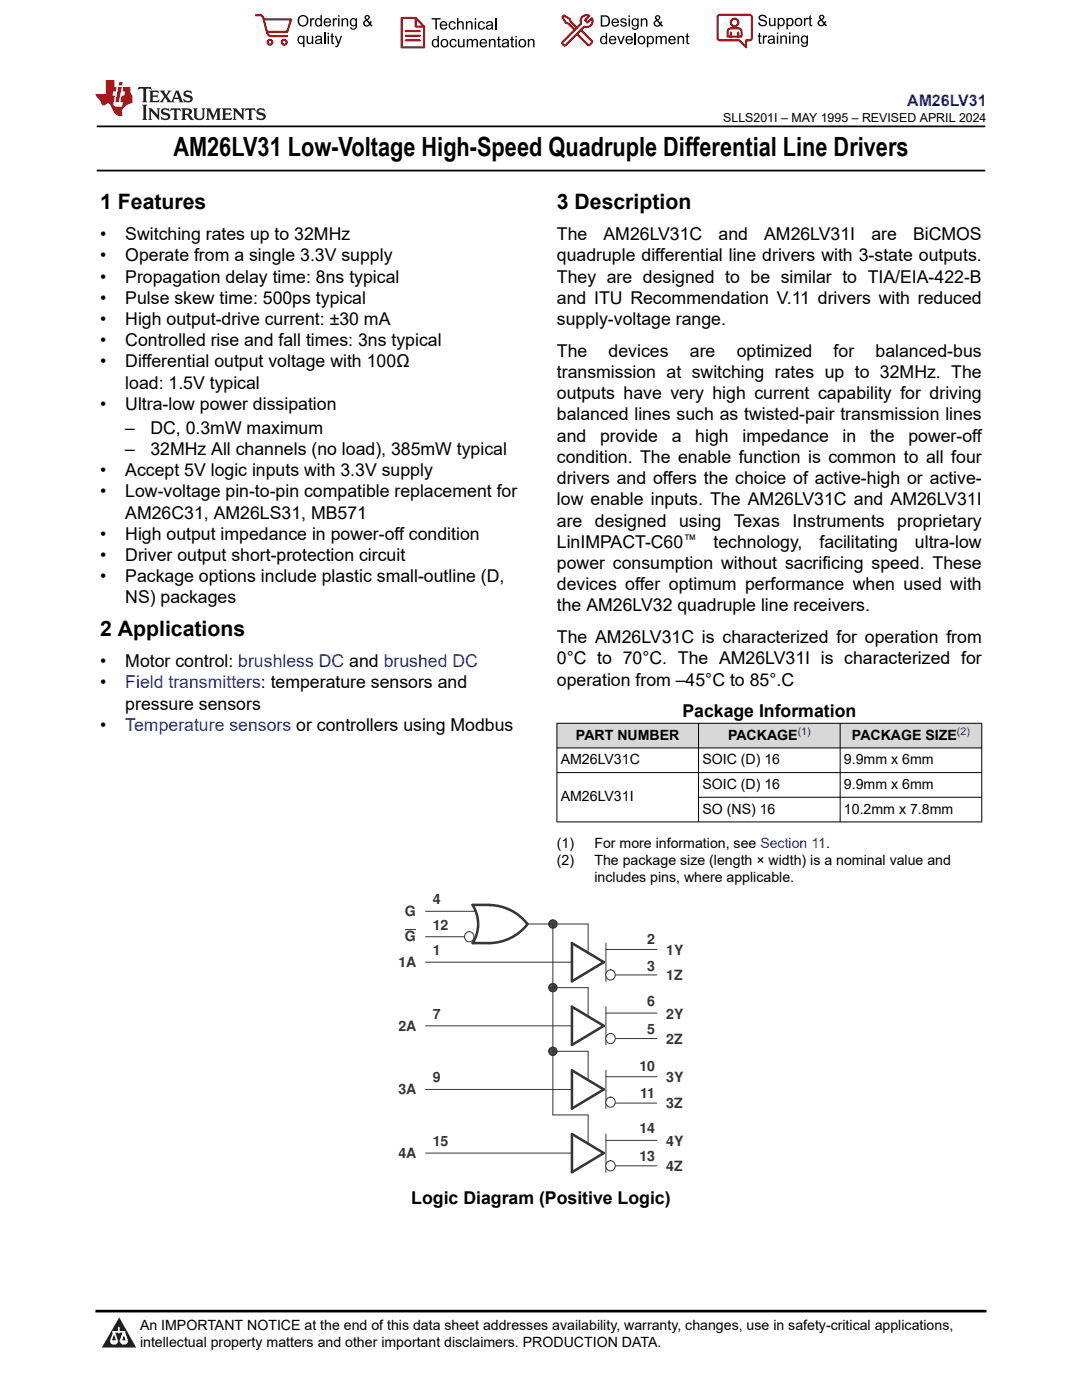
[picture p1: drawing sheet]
<svg xmlns="http://www.w3.org/2000/svg" width="216mm" height="279mm" viewBox="0 0 216 279" stroke-linecap="round" stroke-linejoin="round" font-family="sans-serif">
<path d="M19.3 25.2h177.3M19.3 34h177.3" fill="none" stroke="#000" stroke-width=".35"/>
<g fill="#d8d8d8">
<path d="M111.1 144.3h84.8v5h-84.8z" fill-rule="evenodd"/>
<path d="M111.2 144.4h28.1v4.8h-28.1z" fill-rule="evenodd"/>
<path d="M139.4 144.4h28.2v4.8h-28.2z" fill-rule="evenodd"/>
<path d="M167.7 144.4h28.1v4.8h-28.1z" fill-rule="evenodd"/>
</g>
<path d="M111.1 144.3h84.9M111.1 149.3h84.9M111.1 154.2h84.9M111.1 144.3v19.8M139.4 144.3v19.8M139.4 159.1h56.6M167.6 144.3v19.8M195.9 144.3v19.8M196 164h-84.9" fill="none" stroke="#000" stroke-width=".2"/>
<g fill="none" stroke="#373435" stroke-width=".2">
<path d="M80.8 185.6h2.2M84.9 192h29.2M84.9 186.9h9.1M84.9 181.9h10M105.2 184.4h12.2v5.8M109.9 196.5l-.2 .1M109.9 183.8l-.2 .1M110.2 196.3l-.6 .7M110.2 183.6l-.6 .7M110.3 184.4v38.1h7.1v5.8M110.3 197.1h7.1v5.8M110.5 196.3l-.9 1"/>
<path d="M110.5 183.6l-.9 1M110.6 196.4l-1 1.1M110.6 183.7l-1 1.1M110.8 196.5l-1.1 1M110.8 183.8l-1.1 1M110.9 196.6l-1.1 1.1M110.9 183.9l-1.1 1.1M111 196.7l-1 1.1M111 184l-1 1.1M111.1 197.4l-.5 .5M111.1 197.1l-.8 .8M111.1 196.9l-1 1"/>
<path d="M111.1 184.7l-.5 .5M111.1 184.4l-.8 .8M111.1 184.2l-1 1M120.9 188.2v7.6M120.9 189.5h10.2M121.9 194.6h9.2M84.9 217.4h29.2M84.9 204.7h29.2M109.9 209.2l-.2 .1M110.2 209l-.6 .7M110.3 209.8h7.1v5.8M110.5 209l-.9 1"/>
<path d="M110.6 209.1l-1 1.1M110.8 209.2l-1.1 1M110.9 209.3l-1.1 1.1M111 209.4l-1 1.1M111.1 210.1l-.5 .5M111.1 209.8l-.8 .8M111.1 209.6l-1 1M120.9 200.9v7.6M120.9 213.6v7.6M120.9 214.9h10.2M120.9 202.2h10.2M121.9 207.3h9.2"/>
<path d="M84.9 230.1h29.2M120.9 227.6h10.2M120.9 226.3v7.6M121.9 220.1h9.2M121.9 232.7h9.2"/>
<circle cx="110.3" cy="197.1" r=".84"/>
<circle cx="110.3" cy="184.4" r=".84"/>
<circle cx="110.3" cy="197.1" r=".76"/>
<circle cx="110.3" cy="184.4" r=".76"/>
<circle cx="110.3" cy="209.8" r=".84"/>
<circle cx="110.3" cy="209.8" r=".76"/>
</g>
<path d="M94.3 180.6a7.1 7.1 0 0 1 0 7.6 15.1 15.1 0 0 0 6.8-.7 9.7 9.7 0 0 0 4.2-3.1 9.7 9.7 0 0 0-7.6-3.8M94.3 180.6h3.4M120.5 192l-6.4-3.8v7.6M114.1 200.9l6.4 3.8-6.4 3.8zM114.1 213.6l6.4 3.8-6.4 3.8zM114.1 226.3l6.4 3.8-6.4 3.8z" fill="none" stroke="#373435" stroke-width=".51"/>
<circle cx="121.9" cy="194.5" r=".98" fill="#fefefe"/>
<circle cx="121.9" cy="194.5" r=".98" fill="none" stroke="#373435" stroke-width=".2"/>
<circle cx="121.9" cy="207.2" r=".98" fill="#fefefe"/>
<circle cx="121.9" cy="207.2" r=".98" fill="none" stroke="#373435" stroke-width=".2"/>
<circle cx="121.9" cy="219.9" r=".98" fill="#fefefe"/>
<circle cx="121.9" cy="219.9" r=".98" fill="none" stroke="#373435" stroke-width=".2"/>
<circle cx="121.9" cy="232.6" r=".98" fill="#fefefe"/>
<circle cx="121.9" cy="232.6" r=".98" fill="none" stroke="#373435" stroke-width=".2"/>
<circle cx="93.7" cy="186.9" r=".98" fill="#fefefe"/>
<circle cx="93.7" cy="186.9" r=".98" fill="none" stroke="#373435" stroke-width=".2"/>
<path d="M120.5 192l-6.4 3.8" fill="none" stroke="#373435" stroke-width=".51"/>
<path d="M0 0h215.9v23.8h-215.9z" fill-rule="evenodd" fill="#fff"/>
<path d="M27.7 17.4l-.2 .6 .5-.3h.6v.1v2.2l-.2 .4h1l-.2-.4v-2.2v-.1h.5l.5 .3-.1-.6zM29.8 18.1l.2 .4v1.5l-.2 .4h1.9l.1-.6a1.08 1.08 0 0 1-1.3 .2v-.7h.6l.4 .2v-.6l-.4 .2h-.6v-.6l.2-.1a1 1 0 0 1 1 .2l-.1-.5zM31.8 18.1l1 1.1-1 1.2h.9l-.2-.2 .4-.7 .5 .7-.2 .2h1.6l-.2-.2 .1-.4h1l.1 .4-.1 .2h.9l-.2-.3-.8-2h-.5l-1 2.2-.8-1.1 .9-1.1h-.8l.2 .2-.5 .7-.3-.7 .1-.2zM35.2 18.5l.4 1h-.8zM36.8 18.2a.65 .65 0 0 0-.2 .7 .65 .65 0 0 0 .6 .5l.7 .2 .1 .2a.79 .79 0 0 1-.7 .4 .79 .79 0 0 1-.7-.5l.1 .7 .2-.1a.93 .93 0 0 0 1.1 .1 .93 .93 0 0 0 .4-1 1.46 1.46 0 0 0-1.2-.6l-.1-.3a1.09 1.09 0 0 1 1.2 .2l-.2-.6-.1 .1-.6-.2zM28.4 20.9l.2 .4v2.3l-.2 .3h1l-.2-.3v-2.3l.2-.4zM29.6 21.6l.2 .4v1.6l-.2 .3h.8l-.3-.3v-1.4l1.7 1.8v-2l.2-.4h-.8l.2 .2 .1 1.1-1.2-1.3zM32.3 21.8a.65 .65 0 0 0-.2 .7 .65 .65 0 0 0 .7 .4l.6 .2 .1 .2a.79 .79 0 0 1-.7 .4 .79 .79 0 0 1-.7-.5l.1 .7 .2-.1a.93 .93 0 0 0 1.1 .1 .93 .93 0 0 0 .4-.9 1.46 1.46 0 0 0-1.2-.6l-.1-.4a1.09 1.09 0 0 1 1.2 .2l-.2-.6-.1 .1-.6-.1zM34.1 21.6l-.1 .7a.63 .63 0 0 1 .7-.4l.1 1.7-.3 .3h1l-.2-.3v-1.7a.66 .66 0 0 1 .8 .4l-.1-.7zM36.2 21.6l.2 .4v1.6l-.2 .3h.9l-.2-.2v-.7h.5l.1 .2a.79 .79 0 0 0 1.2 .6l-1-.9a.61 .61 0 0 0 .6-.6 .61 .61 0 0 0-.5-.6zM36.9 21.9h.2a.47 .47 0 0 1 .5 .1 .47 .47 0 0 1 .1 .5l-.2 .2h-.6zM38.5 21.6l.2 .2a2.27 2.27 0 0 0 .4 2 1.04 1.04 0 0 0 1.7-.7v-1.3l.2-.2h-.8l.2 .4v1.1a.6 .6 0 0 1-.6 .6 .6 .6 0 0 1-.6-.6v-1.1l.3-.4zM41.1 21.6l.2 .4v1.6l-.2 .3h.7l-.2-.3v-1.5l.9 1.9 .8-1.9v1.5l-.2 .3h1l-.3-.3v-1.6l.3-.4h-.8l-.7 1.5-.7-1.5zM44.3 21.6l.2 .4v1.6l-.2 .3h1.9l.1-.5a1.09 1.09 0 0 1-1.3 .1v-.6h.6l.4 .1v-.6l-.4 .2h-.6v-.6l.2-.1a1.01 1.01 0 0 1 1 .3l-.1-.6zM46.4 21.6l.3 .4v1.6l-.3 .3h.8l-.2-.3v-1.4l1.6 1.8v-2l.2-.4h-.7l.2 .2v1.1l-1.2-1.3zM49 21.6l-.1 .7a.63 .63 0 0 1 .8-.4v1.7l-.3 .3h1l-.2-.3v-1.7a.66 .66 0 0 1 .8 .4l-.1-.7zM51.4 21.8a.65 .65 0 0 0-.2 .7 .65 .65 0 0 0 .6 .4l.6 .2 .2 .2a.79 .79 0 0 1-.8 .4 .79 .79 0 0 1-.6-.5l.1 .7 .2-.1a.93 .93 0 0 0 1 .1 .93 .93 0 0 0 .5-.9 1.46 1.46 0 0 0-1.3-.6l-.1-.4a1.09 1.09 0 0 1 1.3 .2l-.2-.6-.2 .1-.5-.1z" fill="#231f20"/>
<path d="M21.1 16v2.8h-2.1l.1 .3 .9 1a.95 .95 0 0 0 .9 .9 .59 .59 0 0 1 .6-.4 .59 .59 0 0 1 .5 .4l.4 .8a1.59 1.59 0 0 0 2.1 1.3 1.61 1.61 0 0 1 1-2.2l1-.4-.1-1.5a1.59 1.59 0 0 1-.4-1.6h-1.4l-.2 .9h.5l-.1 .8h-.5l-.2 1v.2l.4 .1-.2 .9h-.6a.73 .73 0 0 1-1.1-.7l.3-1.5h-.5l.2-.8h.5l.2-.9h-.5v-1.4zM23.6 17.4l-.6 3h.7l.6-3zM23.8 16.4l-.1 .7h.7l.1-.7z" fill="#ed1c24"/>
<g fill="#000">
<path d="M59.4 4.2a1.12 1.12 0 0 1 2.2 0 1.12 1.12 0 0 1-2.2 0zM59.9 3.5a.89 .89 0 0 0-.1 1.1 .89 .89 0 0 0 1.1 .4 .88 .88 0 0 0 .3-1.3 .88 .88 0 0 0-1.3-.2z" fill-rule="evenodd"/>
<path d="M59.5 7.3l.5-.2 .5 .3v-.3h.3v2.3h-.3v-.8a.74 .74 0 0 1-1 0 .74 .74 0 0 1-.1-1zM59.8 7.5a.57 .57 0 0 0-.2 .7 .57 .57 0 0 0 .8 .2 .57 .57 0 0 0 .1-.7 .57 .57 0 0 0-.7-.2z" fill-rule="evenodd"/>
<path d="M61.9 3.6h.2v.3l.2-.2 .3-.1 .2 .1-.1 .3a.36 .36 0 0 0-.5 0 .36 .36 0 0 0 0 .4v.9h-.3z" fill-rule="evenodd"/>
<path d="M61.2 7.1h.3v.9a.41 .41 0 0 0 .4 .6 .41 .41 0 0 0 .3-.6v-.9h.3v1.7h-.2v-.3a.58 .58 0 0 1-.7 .3 .58 .58 0 0 1-.4-.6z" fill-rule="evenodd"/>
<path d="M63 3.8l.5-.2 .5 .2v-.8h.2v2.3h-.2v-.2a.75 .75 0 0 1-1-.1 .75 .75 0 0 1-.1-1zM63.2 4a.57 .57 0 0 0-.1 .7 .57 .57 0 0 0 .8 .2 .57 .57 0 0 0 .1-.7 .57 .57 0 0 0-.8-.2z" fill-rule="evenodd"/>
<path d="M63 7.3a.74 .74 0 0 1 1-.1 .74 .74 0 0 1 .3 .9v.7h-.3v-.2a.57 .57 0 0 1-.8 .2 .57 .57 0 0 1-.2-.8l1-.3a.41 .41 0 0 0-.4-.4 .41 .41 0 0 0-.4 .4l-.3-.1zM63.2 8.2a.35 .35 0 0 0 .2 .5 .35 .35 0 0 0 .5-.3l.1-.4z" fill-rule="evenodd"/>
<path d="M65.4 6.5h.3v.3h-.3zM65.4 7.1h.3v1.7h-.3z" fill-rule="evenodd"/>
<path d="M64.8 3.8a.76 .76 0 0 1 .9-.1 .76 .76 0 0 1 .4 .8h-1.2a.47 .47 0 0 0 .3 .6 .47 .47 0 0 0 .6-.4l.3 .1a.82 .82 0 0 1-1.3 .3 .82 .82 0 0 1 0-1.3zM65 4l-.1 .3h.9l-.3-.4z" fill-rule="evenodd"/>
<path d="M66.4 3.6h.3v.3l.1-.2 .4-.1 .1 .1-.1 .3a.36 .36 0 0 0-.4 0 .36 .36 0 0 0-.1 .4v.9h-.3z" fill-rule="evenodd"/>
<path d="M66.1 6.7l.3-.1v.5h.3v.3h-.3v.9l.1 .2h.2v.3a.41 .41 0 0 1-.4-.1 .41 .41 0 0 1-.2-.4v-.9h-.2v-.3h.2z" fill-rule="evenodd"/>
<path d="M66.8 7.1h.3l.4 1.4 .5-1.4h.3l-.6 1.7a.57 .57 0 0 1-.8 .6v-.3a.37 .37 0 0 0 .5-.3z" fill-rule="evenodd"/>
<path d="M67.5 3h.2v.3h-.2zM67.5 3.6h.2v1.7h-.2z" fill-rule="evenodd"/>
<path d="M68.2 3.6h.2v.3a.58 .58 0 0 1 .7-.3 .58 .58 0 0 1 .4 .7v1h-.3v-1a.4 .4 0 0 0-.4-.5 .4 .4 0 0 0-.4 .6v.9h-.2z" fill-rule="evenodd"/>
<path d="M70 3.8l.5-.2 .5 .2v-.2h.2v1.5a.71 .71 0 0 1-.5 .8 .71 .71 0 0 1-.8-.5h.2a.46 .46 0 0 0 .6 .3 .46 .46 0 0 0 .3-.6 .78 .78 0 0 1-1.1-.2 .78 .78 0 0 1 .1-1.1zM70.2 4a.53 .53 0 0 0-.1 .8 .53 .53 0 0 0 .8 0 .54 .54 0 0 0 0-.7 .54 .54 0 0 0-.7-.1z" fill-rule="evenodd"/>
<path d="M72.9 3.1a.53 .53 0 0 1 .8 .1 .53 .53 0 0 1-.3 .8l.4 .5 .1-.3 .3 .1-.2 .5 .3 .3-.2 .2-.3-.3a.71 .71 0 0 1-1.2 .1 .71 .71 0 0 1 .4-1.1l-.3-.5zM73 3.5a.3 .3 0 0 0 .6 0 .3 .3 0 0 0-.6 0zM72.9 4.3a.45 .45 0 0 0 0 .7 .45 .45 0 0 0 .7-.2l-.5-.6z" fill-rule="evenodd"/>
<path d="M86.1 3.6h1.8v.3h-.7v2h-.3v-2h-.8z" fill-rule="evenodd"/>
<path d="M86.3 8l.5-.2 .5 .2v-.8h.3v2.2h-.3v-.2a.76 .76 0 0 1-1 0 .76 .76 0 0 1-.1-1zM86.6 8.1a.58 .58 0 0 0-.2 .8 .58 .58 0 0 0 .8 .2 .58 .58 0 0 0 .1-.8 .58 .58 0 0 0-.7-.2z" fill-rule="evenodd"/>
<path d="M88.2 7.9a.81 .81 0 0 1 1.1 .2 .81 .81 0 0 1-.2 1.1 .81 .81 0 0 1-1.1-.1l-.1-.8zM88.3 8.1a.57 .57 0 0 0 0 .9 .57 .57 0 0 0 .8 0 .57 .57 0 0 0 0-.8 .57 .57 0 0 0-.8-.1z" fill-rule="evenodd"/>
<path d="M88 4.4a.77 .77 0 0 1 .9-.1 .77 .77 0 0 1 .4 .8h-1.3a.48 .48 0 0 0 .4 .6 .48 .48 0 0 0 .6-.3h.3a.83 .83 0 0 1-1.3 .4 .83 .83 0 0 1 0-1.4zM88.2 4.6l-.2 .3h1l-.3-.4z" fill-rule="evenodd"/>
<path d="M89.7 4.4a.7 .7 0 0 1 1.2 .3l-.2 .1a.45 .45 0 0 0-.6-.3 .45 .45 0 0 0-.3 .6 .45 .45 0 0 0 .3 .6 .45 .45 0 0 0 .6-.4h.3a.76 .76 0 0 1-1.1 .6 .76 .76 0 0 1-.3-1.1z" fill-rule="evenodd"/>
<path d="M89.9 8a.7 .7 0 0 1 1.2 .3h-.3a.45 .45 0 0 0-.5-.3 .45 .45 0 0 0-.3 .6 .45 .45 0 0 0 .3 .6 .45 .45 0 0 0 .6-.4l.2 .1a.76 .76 0 0 1-1 .5 .76 .76 0 0 1-.4-1.1z" fill-rule="evenodd"/>
<path d="M91.2 3.6h.3v.8a.59 .59 0 0 1 .7-.2 .59 .59 0 0 1 .3 .7v1h-.2v-1a.4 .4 0 0 0-.5-.4 .4 .4 0 0 0-.3 .5v.9h-.3z" fill-rule="evenodd"/>
<path d="M91.4 7.8h.2v.9a.41 .41 0 0 0 .5 .5 .41 .41 0 0 0 .3-.5v-.9h.3v1.6h-.3v-.2a.58 .58 0 0 1-.7 .3 .58 .58 0 0 1-.3-.7z" fill-rule="evenodd"/>
<path d="M93 4.2h.2v.3a.59 .59 0 0 1 .7-.3 .59 .59 0 0 1 .4 .7v1h-.3v-1a.41 .41 0 0 0-.4-.5 .41 .41 0 0 0-.4 .6v.9h-.2z" fill-rule="evenodd"/>
<path d="M93.1 7.8h.3v.2a.56 .56 0 0 1 1 0 .54 .54 0 0 1 .6-.2 .54 .54 0 0 1 .4 .5v1.1h-.3v-1a.34 .34 0 0 0-.3-.4 .34 .34 0 0 0-.4 .3v1.1h-.3v-1a.38 .38 0 0 0-.5-.4 .38 .38 0 0 0-.2 .6v.8h-.3z" fill-rule="evenodd"/>
<path d="M94.7 3.6h.3v.3h-.3zM94.7 4.2h.3v1.7h-.3z" fill-rule="evenodd"/>
<path d="M95.5 4.4a.7 .7 0 0 1 1.3 .3l-.3 .1a.45 .45 0 0 0-.6-.3 .45 .45 0 0 0-.3 .6 .45 .45 0 0 0 .3 .6 .45 .45 0 0 0 .6-.4h.3a.76 .76 0 0 1-1.1 .6 .76 .76 0 0 1-.3-1.1z" fill-rule="evenodd"/>
<path d="M95.9 8a.77 .77 0 0 1 .9-.2 .77 .77 0 0 1 .4 .9h-1.2a.48 .48 0 0 0 .3 .5 .48 .48 0 0 0 .6-.3h.3a.83 .83 0 0 1-1.3 .4 .83 .83 0 0 1 0-1.3zM96.1 8.1l-.1 .4h.9l-.2-.5z" fill-rule="evenodd"/>
<path d="M97.5 7.8h.3v.2a.59 .59 0 0 1 .7-.2 .59 .59 0 0 1 .4 .6v1h-.3v-1a.41 .41 0 0 0-.5-.4 .41 .41 0 0 0-.3 .5v.9h-.3z" fill-rule="evenodd"/>
<path d="M97.1 4.4a.74 .74 0 0 1 1-.1 .74 .74 0 0 1 .3 .9v.7h-.3v-.2a.59 .59 0 0 1-.8 .2 .59 .59 0 0 1-.3-.8l1.1-.3a.42 .42 0 0 0-.4-.4 .42 .42 0 0 0-.5 .4l-.2-.1zM97.3 5.3a.36 .36 0 0 0 .2 .5 .36 .36 0 0 0 .5-.2l.1-.5z" fill-rule="evenodd"/>
<path d="M99.4 7.4l.2-.2v.6h.3v.2h-.3v1l.1 .2h.2l.1 .2a.41 .41 0 0 1-.5 0 .41 .41 0 0 1-.1-.4v-1h-.2v-.2h.2z" fill-rule="evenodd"/>
<path d="M100.3 8a.74 .74 0 0 1 .9-.2 .74 .74 0 0 1 .3 .9l.1 .7h-.3v-.2a.59 .59 0 0 1-.8 .3 .59 .59 0 0 1-.3-.8l1-.3a.42 .42 0 0 0-.3-.4 .42 .42 0 0 0-.5 .3h-.3zM100.5 8.8a.36 .36 0 0 0 .1 .5 .36 .36 0 0 0 .5-.2l.2-.5z" fill-rule="evenodd"/>
<path d="M102 7.4l.3-.2v.6h.3v.2h-.3v1l.1 .2h.2v.2a.41 .41 0 0 1-.5 0 .41 .41 0 0 1-.1-.4v-1h-.2v-.2h.2z" fill-rule="evenodd"/>
<path d="M102.8 7.2h.3v.3h-.3zM102.8 7.8h.3v1.6h-.3z" fill-rule="evenodd"/>
<path d="M103.7 7.9a.81 .81 0 0 1 1.1 .2 .81 .81 0 0 1-.1 1.1 .81 .81 0 0 1-1.2-.1v-.8zM103.9 8.1a.57 .57 0 0 0-.1 .9 .57 .57 0 0 0 .8 0 .57 .57 0 0 0 0-.8 .57 .57 0 0 0-.7-.1z" fill-rule="evenodd"/>
<path d="M105.3 7.8h.3v.2a.59 .59 0 0 1 .7-.2 .59 .59 0 0 1 .4 .6v1h-.3v-1a.41 .41 0 0 0-.5-.4 .41 .41 0 0 0-.3 .5v.9h-.3z" fill-rule="evenodd"/>
<path d="M119.9 3.1h.7a1.12 1.12 0 0 1 1.1 1.1 1.12 1.12 0 0 1-1 1.1h-.8zM120.2 3.3v1.7h.4a.86 .86 0 0 0 .8-.8 .86 .86 0 0 0-.8-.9z" fill-rule="evenodd"/>
<path d="M119.9 7.4l.5-.3 .5 .3v-.8h.2v2.2h-.2v-.2a.75 .75 0 0 1-1 0 .75 .75 0 0 1-.1-1zM120.1 7.5a.57 .57 0 0 0-.1 .8 .57 .57 0 0 0 .8 .2 .57 .57 0 0 0 .1-.8 .57 .57 0 0 0-.8-.2z" fill-rule="evenodd"/>
<path d="M121.7 7.4a.76 .76 0 0 1 .9-.2 .76 .76 0 0 1 .4 .9h-1.2a.47 .47 0 0 0 .3 .5 .47 .47 0 0 0 .6-.3h.3a.82 .82 0 0 1-1.3 .4 .82 .82 0 0 1 0-1.3zM121.9 7.5l-.1 .3h.9l-.3-.4z" fill-rule="evenodd"/>
<path d="M122.2 3.9a.76 .76 0 0 1 .9-.2 .76 .76 0 0 1 .4 .9h-1.2a.47 .47 0 0 0 .4 .5 .47 .47 0 0 0 .5-.3h.3a.82 .82 0 0 1-1.3 .4 .82 .82 0 0 1 0-1.3zM122.5 4l-.2 .3h.9l-.2-.4z" fill-rule="evenodd"/>
<path d="M123.9 3.8a.71 .71 0 0 1 1.1 .3h-.2a.32 .32 0 0 0-.4-.3 .32 .32 0 0 0-.3 .4h.1a.75 .75 0 0 1 .9 .8 .72 .72 0 0 1-.7 .3 .72 .72 0 0 1-.7-.5h.3a.36 .36 0 0 0 .4 .4 .36 .36 0 0 0 .3-.5 .8 .8 0 0 1-.9-.7z" fill-rule="evenodd"/>
<path d="M123.2 7.2h.3l.4 1.3 .5-1.3h.3l-.7 1.6h-.2z" fill-rule="evenodd"/>
<path d="M125.4 3.1h.3v.3h-.3zM125.4 3.7h.3v1.6h-.3z" fill-rule="evenodd"/>
<path d="M125 7.4a.76 .76 0 0 1 .9-.2 .76 .76 0 0 1 .4 .9h-1.2a.47 .47 0 0 0 .3 .5 .47 .47 0 0 0 .6-.3h.3a.82 .82 0 0 1-1.3 .4 .82 .82 0 0 1 0-1.3zM125.2 7.5l-.1 .3h.9l-.2-.4z" fill-rule="evenodd"/>
<path d="M126.2 3.9l.5-.3 .5 .3v-.2h.2v1.4a.71 .71 0 0 1-.5 .8 .71 .71 0 0 1-.8-.5l.2 .1a.46 .46 0 0 0 .6 .2 .46 .46 0 0 0 .3-.6 .78 .78 0 0 1-1.1-.1 .78 .78 0 0 1 .1-1.1zM126.4 4a.53 .53 0 0 0-.1 .8 .53 .53 0 0 0 .8 0 .54 .54 0 0 0 0-.7 .54 .54 0 0 0-.7-.1z" fill-rule="evenodd"/>
<path d="M127.5 7.3a.8 .8 0 0 1 1.1 .2 .8 .8 0 0 1-.1 1.1 .8 .8 0 0 1-1.2-.1v-.8zM127.7 7.5a.56 .56 0 0 0-.1 .9 .56 .56 0 0 0 .8-.1 .56 .56 0 0 0 0-.7 .56 .56 0 0 0-.7-.1z" fill-rule="evenodd"/>
<path d="M127.9 3.7h.2v.2a.58 .58 0 0 1 .7-.2 .58 .58 0 0 1 .4 .6v1h-.3v-1a.4 .4 0 0 0-.4-.4 .4 .4 0 0 0-.4 .5v.9h-.2z" fill-rule="evenodd"/>
<path d="M129.1 7.2h.2v.2a.72 .72 0 0 1 1-.1 .72 .72 0 0 1 .2 1 .64 .64 0 0 1-.5 .5 .64 .64 0 0 1-.6-.2v.8h-.3zM129.5 7.5a.56 .56 0 0 0-.2 .8 .56 .56 0 0 0 .8 .2 .56 .56 0 0 0 .1-.8 .56 .56 0 0 0-.7-.2z" fill-rule="evenodd"/>
<path d="M130.8 7.2h.3v.2a.55 .55 0 0 1 .9 0 .53 .53 0 0 1 .6-.3 .53 .53 0 0 1 .4 .6v1.1h-.2v-1a.34 .34 0 0 0-.3-.4 .34 .34 0 0 0-.4 .3v1.1h-.3v-1a.37 .37 0 0 0-.5-.4 .37 .37 0 0 0-.2 .6v.8h-.3z" fill-rule="evenodd"/>
<path d="M130.8 3.2a.53 .53 0 0 1 .9 .1 .53 .53 0 0 1-.4 .8l.4 .5 .2-.4 .2 .1-.2 .5 .4 .3-.2 .3-.3-.4a.71 .71 0 0 1-1.2 .1 .71 .71 0 0 1 .3-1.1l-.2-.5zM130.9 3.6a.3 .3 0 0 0 .6 0 .3 .3 0 0 0-.6 0zM130.9 4.3a.45 .45 0 0 0 0 .7 .45 .45 0 0 0 .7-.2l-.5-.6z" fill-rule="evenodd"/>
<path d="M133.6 7.4a.76 .76 0 0 1 .9-.2 .76 .76 0 0 1 .3 .9h-1.2a.47 .47 0 0 0 .4 .5 .47 .47 0 0 0 .6-.3h.2a.82 .82 0 0 1-1.2 .4 .82 .82 0 0 1 0-1.3zM133.8 7.5l-.2 .3h1l-.3-.4z" fill-rule="evenodd"/>
<path d="M135.2 7.2h.2v.2a.58 .58 0 0 1 .7-.2 .58 .58 0 0 1 .4 .6v1h-.3v-1a.4 .4 0 0 0-.4-.4 .4 .4 0 0 0-.3 .5v.9h-.3z" fill-rule="evenodd"/>
<path d="M137 6.8l.3-.2v.6h.2v.2h-.2v1v.2h.2l.1 .2a.41 .41 0 0 1-.5 0 .41 .41 0 0 1-.1-.5v-.9h-.2v-.2h.2z" fill-rule="evenodd"/>
<path d="M151.6 3.1a.88 .88 0 0 1 1.4 .5h-.3a.49 .49 0 0 0-.5-.5 .49 .49 0 0 0-.5 .6l.1 .1a1.06 1.06 0 0 1 1.2 1 .95 .95 0 0 1-.9 .4 .95 .95 0 0 1-.8-.7h.3a.58 .58 0 0 0 .6 .5 .58 .58 0 0 0 .5-.6l-.2-.1a.95 .95 0 0 1-1.1-.9z" fill-rule="evenodd"/>
<path d="M151.4 6.7l.3-.2v.6h.2v.2h-.2v1v.2h.2l.1 .2a.41 .41 0 0 1-.5 0 .41 .41 0 0 1-.1-.5v-.9h-.2v-.2h.2z" fill-rule="evenodd"/>
<path d="M152.2 7.1h.3v.2l.1-.2h.4h.1l-.1 .3a.36 .36 0 0 0-.4 0 .36 .36 0 0 0-.1 .5v.8h-.3z" fill-rule="evenodd"/>
<path d="M153.3 7.3a.74 .74 0 0 1 1-.2 .74 .74 0 0 1 .3 .9l.1 .7h-.3l-.1-.2a.57 .57 0 0 1-.8 .3 .57 .57 0 0 1-.1-.9l.9-.2a.41 .41 0 0 0-.4-.4 .41 .41 0 0 0-.4 .3h-.3zM153.5 8.1a.35 .35 0 0 0 .2 .5 .35 .35 0 0 0 .5-.2l.1-.5z" fill-rule="evenodd"/>
<path d="M153.4 3.6h.3v.9a.41 .41 0 0 0 .4 .5 .41 .41 0 0 0 .4-.5v-.9h.2v1.6h-.2v-.2a.58 .58 0 0 1-.7 .2 .58 .58 0 0 1-.4-.6z" fill-rule="evenodd"/>
<path d="M155 6.5h.3v.3h-.3zM155 7.1h.3v1.6h-.3z" fill-rule="evenodd"/>
<path d="M155.2 3.6h.2v.2a.72 .72 0 0 1 1-.1 .72 .72 0 0 1 .2 1 .64 .64 0 0 1-.5 .5 .64 .64 0 0 1-.6-.2v.8h-.3zM155.6 3.9a.56 .56 0 0 0-.2 .8 .56 .56 0 0 0 .8 .2 .56 .56 0 0 0 .1-.8 .56 .56 0 0 0-.7-.2z" fill-rule="evenodd"/>
<path d="M155.7 7.1h.3v.2a.58 .58 0 0 1 .7-.2 .58 .58 0 0 1 .3 .6v1h-.3v-1a.4 .4 0 0 0-.4-.4 .4 .4 0 0 0-.3 .5v.9h-.3z" fill-rule="evenodd"/>
<path d="M156.9 3.6h.3v.2a.72 .72 0 0 1 .9-.1 .72 .72 0 0 1 .2 1 .64 .64 0 0 1-.4 .5 .64 .64 0 0 1-.7-.2v.8h-.3zM157.3 3.9a.56 .56 0 0 0-.1 .8 .56 .56 0 0 0 .7 .2 .56 .56 0 0 0 .2-.8 .56 .56 0 0 0-.8-.2z" fill-rule="evenodd"/>
<path d="M157.4 6.5h.3v.3h-.3zM157.4 7.1h.3v1.6h-.3z" fill-rule="evenodd"/>
<path d="M158.1 7.1h.3v.2a.58 .58 0 0 1 .7-.2 .58 .58 0 0 1 .4 .6v1h-.3v-1a.4 .4 0 0 0-.5-.4 .4 .4 0 0 0-.3 .5v.9h-.3z" fill-rule="evenodd"/>
<path d="M158.8 3.7a.8 .8 0 0 1 1.1 .2 .8 .8 0 0 1-.1 1.1 .8 .8 0 0 1-1.1-.1l-.1-.8zM159 3.9a.56 .56 0 0 0-.1 .9 .56 .56 0 0 0 .9 0 .56 .56 0 0 0-.1-.8 .56 .56 0 0 0-.7-.1z" fill-rule="evenodd"/>
<path d="M160 7.3l.5-.2 .5 .2v-.2h.2v1.4a.71 .71 0 0 1-.5 .9 .71 .71 0 0 1-.9-.5h.3a.46 .46 0 0 0 .6 .2 .46 .46 0 0 0 .2-.6 .78 .78 0 0 1-1-.1 .78 .78 0 0 1 .1-1.1zM160.2 7.4a.53 .53 0 0 0-.1 .8 .53 .53 0 0 0 .8 0 .54 .54 0 0 0 0-.7 .54 .54 0 0 0-.7-.1z" fill-rule="evenodd"/>
<path d="M160.4 3.6h.3v.2l.1-.2h.4h.1l-.1 .3a.36 .36 0 0 0-.4 0 .36 .36 0 0 0-.1 .5v.8h-.3z" fill-rule="evenodd"/>
<path d="M161.5 3.2l.3-.2v.6h.3v.2h-.3v1v.2h.3v.2a.41 .41 0 0 1-.5 0 .41 .41 0 0 1-.1-.5v-.9h-.2v-.2h.2z" fill-rule="evenodd"/>
<path d="M163.6 3.1a.53 .53 0 0 1 .8 .1 .53 .53 0 0 1-.3 .8l.4 .5 .1-.3h.3l-.2 .5 .3 .3-.2 .3-.3-.3a.71 .71 0 0 1-1.2 .1 .71 .71 0 0 1 .4-1.2l-.3-.5zM163.7 3.5a.3 .3 0 0 0 .5 0 .3 .3 0 0 0-.5 0zM163.6 4.2a.45 .45 0 0 0 0 .8 .45 .45 0 0 0 .7-.3l-.5-.6z" fill-rule="evenodd"/>
</g>
<path d="M64.8 6.5v2.3M98.9 3.6v2.3M126.8 6.6v2.2" fill="none" stroke="#000" stroke-width=".28"/>
<g fill="none" stroke="#de0000" stroke-width=".42">
<path d="M51.1 3l1 .1a1.4 1.4 0 0 1 .6 1.2l.7 2.5a.95 .95 0 0 0 1.1 .4h2.8M52.7 3.9h5.4l-.8 2.4h-4M80.1 3.6h2.8v1.7h1.7v4.2h-4.5zM81 7.1h2.8M81 6.2h2.8M81 8.1h2.8M82.9 3.6l1.7 1.7M115.1 5.5l-1.3-1.2-.1-.5-1.2-.7-.3 .3 .7 1.1 .5 .2 1.3 1.3M115.9 6l2.2 2.2v.3l-.5 .5h-.3l-2.2-2.2zM115.9 6l.7-.7a1.19 1.19 0 0 0 1.3-.3 1.19 1.19 0 0 0 .2-1.4l-.9 .9-.4-.5 .8-.8a1.19 1.19 0 0 0-1.4 .1 1.19 1.19 0 0 0-.2 1.4l-3.8 3.7v.3l.3 .3h.3l2.3-2.2M143.2 3.2l.4-.2h6l.4 .2v4.4l-.2 .4-.9 .1v1.3l-1.4-1.3h-3.9l-.4-.3zM145.4 5.8l.4-.1h1.6a.61 .61 0 0 1 .6 .6v1h-2.8v-1z"/>
<path d="M145.8 6.5v.8M147.3 6.5v.8"/>
<circle cx="53.9" cy="8.4" r=".49"/>
<circle cx="56.7" cy="8.4" r=".49"/>
<circle cx="146.6" cy="4.5" r=".75"/>
</g>
<path d="M0 261.4h215.9v18h-215.9z" fill-rule="evenodd" fill="#fff"/>
<path d="M23.8 262.9l3.4 6h-6.9z" fill="#231f20"/>
<path d="M22.1 267.7h1.3l-.4 .5h-.3a.55 .55 0 0 1-.6-.5z" fill-rule="evenodd" fill="#fff"/>
<path d="M22.1 267.7h1.3l-.4 .5h-.3a.55 .55 0 0 1-.6-.5z" fill="none" stroke="#231f20" stroke-width=".34"/>
<path d="M22.1 267.7h1.3l-.4 .5h-.5zM22.6 265.8h.1M22.6 265.8h2.3zM23.7 265.9h.1M23.7 264.9v1zM24 267.7h.1" fill="none" stroke="#fff" stroke-width=".34"/>
<path d="M24.7 265.8l-.7 1.9z" fill="#fff"/>
<path d="M24.7 265.8l-.7 1.9z" fill="none" stroke="#fff" stroke-width=".34"/>
<path d="M24.7 265.8l.7 1.9z" fill="#fff"/>
<path d="M22.8 265.8l-.7 1.9zM22.8 265.8l.6 1.9zM24.7 265.8l.7 1.9zM25.3 267.7h.1" fill="none" stroke="#fff" stroke-width=".34"/>
<path d="M24.1 267.7h1.3a.65 .65 0 0 1-.6 .5 .65 .65 0 0 1-.7-.5z" fill-rule="evenodd" fill="#fff"/>
<path d="M24.1 267.7h1.3a.65 .65 0 0 1-.6 .5 .65 .65 0 0 1-.7-.5z" fill="none" stroke="#231f20" stroke-width=".34"/>
<path d="M24 267.7h.1M24.1 267.7h1.3l-.4 .5h-.5z" fill="none" stroke="#fff" stroke-width=".34"/>
<path d="M19 261.7h177.8" fill="none" stroke="#000" stroke-width=".53"/>
<text font-size="5.3" x="34.6" y="31.2">AM26LV31 Low-Voltage High-Speed Quadruple Differential Line Drivers</text>
<g font-size="4.2">
<text x="20" y="41.8">1 Features</text>
<text x="111.1" y="41.8">3 Description</text>
<text x="20" y="127">2 Applications</text>
</g>
<g font-size="3.5">
<text x="20" y="47.9">•</text>
<text x="25" y="47.9">Switching rates up to 32MHz</text>
<text x="111.1" y="47.9">The</text>
<text x="120.4" y="47.9">AM26LV31C</text>
<text x="143.4" y="47.9">and</text>
<text x="152.5" y="47.9">AM26LV31I</text>
<text x="173.9" y="47.9">are</text>
<text x="182.2" y="47.9">BiCMOS</text>
<text x="20" y="52.2">•</text>
<text x="25" y="52.2">Operate from a single 3.3V supply</text>
<text x="111.1" y="52.2">quadruple differential line drivers with 3-state outputs.</text>
<text x="20" y="56.4">•</text>
<text x="25" y="56.4">Propagation delay time: 8ns typical</text>
<text x="111.1" y="56.4">They are designed to be similar to TIA/EIA-422-B</text>
<text x="20" y="60.6">•</text>
<text x="20" y="64.9">•</text>
<text x="25" y="60.6">Pulse skew time: 500ps typical</text>
<text x="25" y="64.9">High output-drive current: ±30 mA</text>
<text x="111.1" y="64.9">supply-voltage range.</text>
<text x="111.1" y="60.6">and ITU Recommendation V.11 drivers with reduced</text>
<text x="20" y="69.1">•</text>
<text x="25" y="69.1">Controlled rise and fall times: 3ns typical</text>
<text x="111.1" y="71.2">The</text>
<text x="121.4" y="71.2">devices</text>
<text x="137.7" y="71.2">are</text>
<text x="147" y="71.2">optimized</text>
<text x="166.3" y="71.2">for</text>
<text x="174.7" y="71.2">balanced-bus</text>
<text x="20" y="73.3">•</text>
<text x="25" y="73.3">Differential output voltage with 100Ω</text>
<text x="25" y="77.6">load: 1.5V typical</text>
<text x="111.1" y="75.5">transmission at switching rates up to 32MHz. The</text>
<text x="20" y="81.8">•</text>
<text x="25" y="81.8">Ultra-low power dissipation</text>
<text x="111.1" y="83.9">balanced lines such as twisted-pair transmission lines</text>
<text x="111.1" y="79.7">outputs have very high current capability for driving</text>
<text x="25" y="86.6">–</text>
<text x="30" y="86.6">DC, 0.3mW maximum</text>
<text x="111.1" y="88.2">and</text>
<text x="119.7" y="88.2">provide</text>
<text x="134" y="88.2">a</text>
<text x="138.7" y="88.2">high</text>
<text x="148.1" y="88.2">impedance</text>
<text x="168.1" y="88.2">in</text>
<text x="173.6" y="88.2">the</text>
<text x="181.2" y="88.2">power-off</text>
<text x="20" y="95">•</text>
<text x="25" y="90.8">–</text>
<text x="25" y="95">Accept 5V logic inputs with 3.3V supply</text>
<text x="30" y="90.8">32MHz All channels (no load), 385mW typical</text>
<text x="111.1" y="92.4">condition. The enable function is common to all four</text>
<text x="20" y="99.3">•</text>
<text x="25" y="99.3">Low-voltage pin-to-pin compatible replacement for</text>
<text x="111.1" y="96.6">drivers and offers the choice of active-high or active-</text>
<text x="111.1" y="100.9">low enable inputs. The AM26LV31C and AM26LV31I</text>
<text x="20" y="107.7">•</text>
<text x="25" y="103.5">AM26C31, AM26LS31, MB571</text>
<text x="25" y="107.7">High output impedance in power-off condition</text>
<text x="111.1" y="105.1">are</text>
<text x="118.7" y="105.1">designed</text>
<text x="135.5" y="105.1">using</text>
<text x="146.4" y="105.1">Texas</text>
<text x="158.1" y="105.1">Instruments</text>
<text x="179" y="105.1">proprietary</text>
<text x="20" y="112">•</text>
<text x="25" y="112">Driver output short-protection circuit</text>
<text x="111.1" y="109.3">LinIMPACT-C60</text>
<text x="111.1" y="113.6">power consumption without sacrificing speed. These</text>
<text x="142.4" y="109.3">technology,</text>
<text x="163.5" y="109.3">facilitating</text>
<text x="182.6" y="109.3">ultra-low</text>
<text x="20" y="116.2">•</text>
<text x="25" y="116.2">Package options include plastic small-outline (D,</text>
<text x="111.1" y="117.8">devices offer optimum performance when used with</text>
<text x="25" y="120.4">NS) packages</text>
<text x="111.1" y="122">the AM26LV32 quadruple line receivers.</text>
<text x="111.1" y="128.4">The AM26LV31C is characterized for operation from</text>
<text x="20" y="133.1">•</text>
<text x="20" y="137.4">•</text>
<text x="25" y="133.1">Motor control: brushless DC and brushed DC</text>
<text x="111.1" y="132.6">0°C to 70°C. The AM26LV31I is characterized for</text>
<text x="111.1" y="136.8">operation from –45°C to 85°.C</text>
<text x="25" y="141.6">pressure sensors</text>
<text x="136.2" y="143.2">Package Information</text>
<text x="20" y="145.8">•</text>
<text x="82.1" y="240.2">Logic Diagram (Positive Logic)</text>
</g>
<g font-size="3.5" fill="#00f">
<text x="25" y="137.4">Field transmitters: temperature sensors and</text>
<text x="25" y="145.8">Temperature sensors or controllers using Modbus</text>
</g>
<text font-size="3.2" fill="#00f" x="181" y="21.1">AM26LV31</text>
<g font-size="2.8">
<text x="114.9" y="147.6">PART NUMBER</text>
<text x="145.3" y="147.6">PACKAGE</text>
<text x="170" y="147.6">PACKAGE SIZE</text>
<text x="111.9" y="152.5">AM26LV31C</text>
<text x="140.2" y="152.5">SOIC (D) 16</text>
<text x="168.4" y="152.5">9.9mm x 6mm</text>
<text x="111.9" y="159.9">AM26LV31I</text>
<text x="140.2" y="157.5">SOIC (D) 16</text>
<text x="168.4" y="157.5">9.9mm x 6mm</text>
<text x="140.2" y="162.4">SO (NS) 16</text>
<text x="168.4" y="162.4">10.2mm x 7.8mm</text>
<text x="111.1" y="169.2">(1)</text>
<text x="111.1" y="172.6">(2)</text>
<text x="118.6" y="169.2">For more information, see Section 11.</text>
<text x="118.6" y="172.6">The package size (length × width) is a nominal value and</text>
<text x="118.6" y="176">includes pins, where applicable.</text>
<text x="27.9" y="265.5">An IMPORTANT NOTICE at the end of this data sheet addresses availability, warranty, changes, use in safety-critical applications,</text>
<text x="27.9" y="268.9">intellectual property matters and other important disclaimers. PRODUCTION DATA.</text>
</g>
<g font-size="2.8" fill="#373435">
<text x="80.8" y="182.8">G</text>
<text x="86.4" y="185.5">12</text>
<text x="86.4" y="180.4">4</text>
<text x="80.8" y="187.9">G</text>
<text x="86.4" y="190.6">1</text>
<text x="129.1" y="188.4">2</text>
<text x="132.9" y="190.6">1Y</text>
<text x="79.5" y="193">1A</text>
<text x="129.1" y="193.8">3</text>
<text x="132.9" y="195.7">1Z</text>
<text x="86.4" y="203.3">7</text>
<text x="129.1" y="200.8">6</text>
<text x="132.9" y="203.3">2Y</text>
<text x="79.5" y="205.7">2A</text>
<text x="129.1" y="206.4">5</text>
<text x="132.9" y="208.4">2Z</text>
<text x="86.4" y="216">9</text>
<text x="127.6" y="213.8">10</text>
<text x="132.9" y="216">3Y</text>
<text x="79.5" y="218.4">3A</text>
<text x="127.8" y="219.2">11</text>
<text x="132.9" y="221.1">3Z</text>
<text x="127.6" y="226.2">14</text>
<text x="79.5" y="231.1">4A</text>
<text x="86.4" y="228.7">15</text>
<text x="127.6" y="231.7">13</text>
<text x="132.9" y="233.8">4Z</text>
<text x="132.9" y="228.7">4Y</text>
</g>
<text font-size="2.6" x="136.4" y="108.5">™</text>
<text font-size="2.5" x="144.3" y="24.3">SLLS201I – MAY 1995 – REVISED APRIL 2024</text>
<g font-size="2.1" fill="#00f">
<text x="159.2" y="146.7">(1)</text>
<text x="191" y="146.7">(2)</text>
</g>
</svg>
